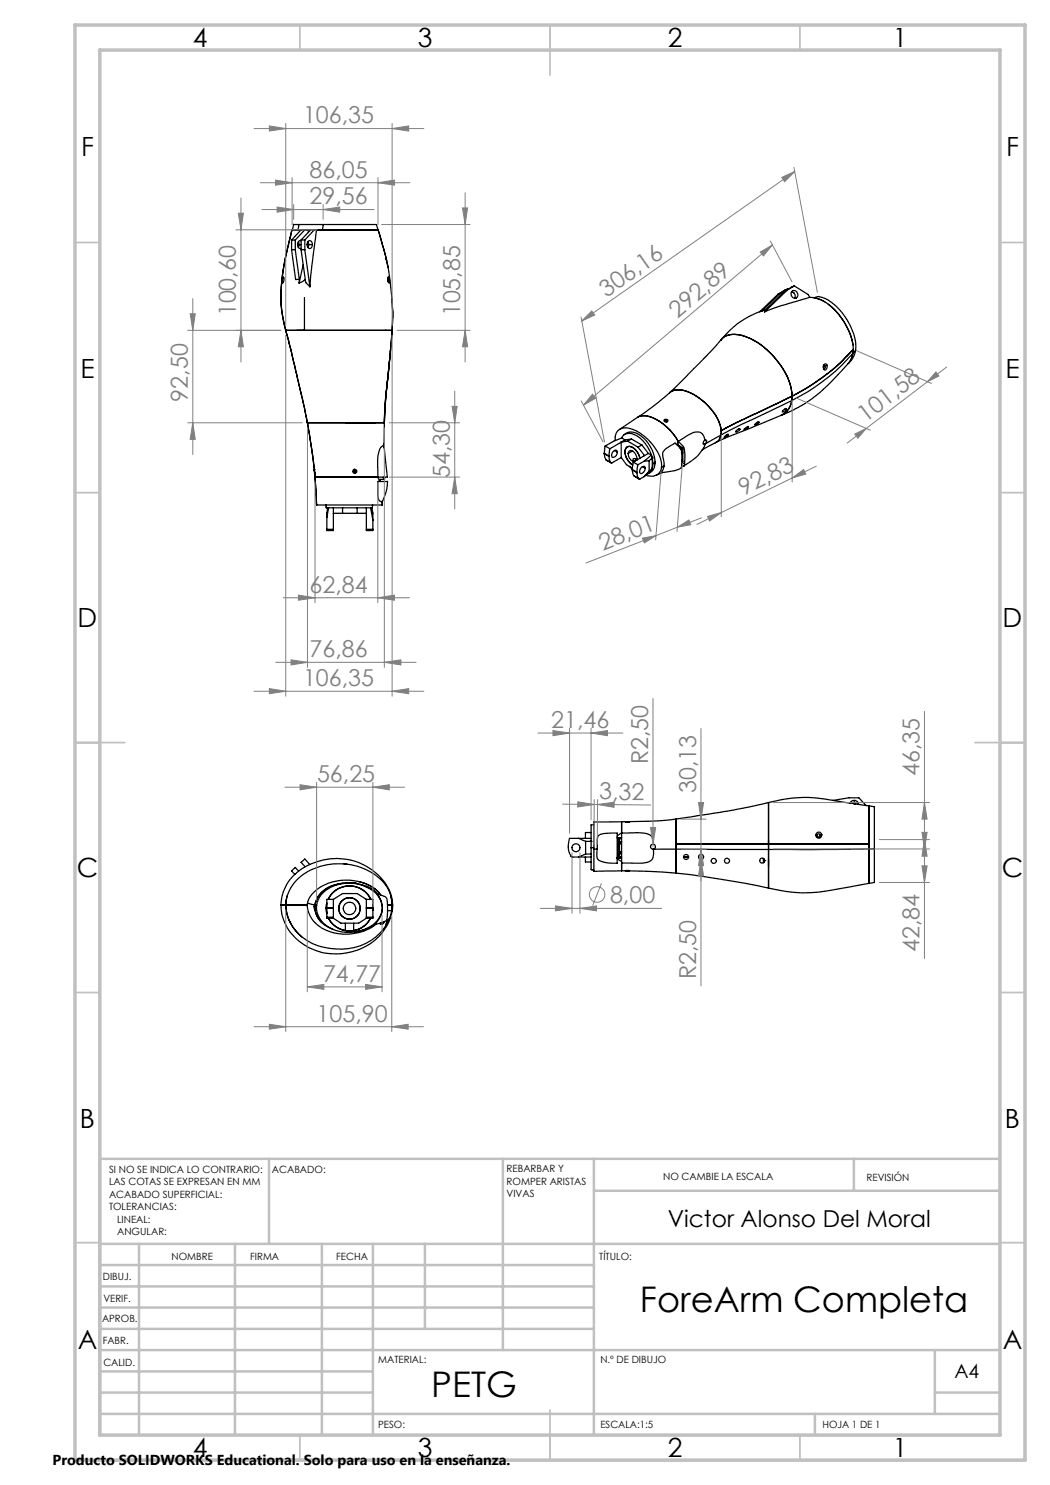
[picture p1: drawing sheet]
<svg xmlns="http://www.w3.org/2000/svg" width="210mm" height="297mm" viewBox="0 0 210 297" stroke-linecap="round" stroke-linejoin="round" font-family="sans-serif">
<g fill="none" stroke="#000" stroke-width=".25">
<path d="M56.6 55.4l.2 .1v.6l-.3 .5zM58.3 49.9l.8 6h.8M58.3 49.9h.8M58.3 48h.8M58.3 48v1.9M58.4 46l-.3 1.1a54.9 54.9 0 0 0-1.9 12.7l.2 2.5 .7 3.8M58.4 46h.1M58.4 46l-.3 1.1a69.2 69.2 0 0 0-1.9 11.4 24.1 24.1 0 0 0 .9 7.6M58.6 46h1.6l-1.9 2M58.7 44.9l-.2 1.1M58.7 44.9h1.1M58.7 44.9h.1"/>
<path d="M59.1 49.9l.8 6M59.1 48v1.9M59.2 46h4.1M59.7 48.4l.1 .5M59.8 44.9l-.2 1.1h-1.1M59.8 44.9h4.8M59.8 48.9l-.1 .6M59.8 48.9h.4M59.9 55.9l-.1 .7M60.2 49.9l.9 6.6 .9 .9M60.2 48.2a.78 .78 0 0 0-.7 .7 .78 .78 0 0 0 .6 .8h.1M60.2 49.9h.8"/>
<path d="M60.2 48h.8M60.2 48v1.9M60.6 52.9l-.8 3.7M60.9 59.5v6.6h-1.5M61 48v1.9M61 49.9l1 7.5M61 46l-1.9 2M61 55.9l-.5 .4-.7 .3M61.2 46h.9l-1.9 2M61.6 48.4l.1 .5M61.6 48.3a.62 .62 0 0 1 .8 0 .62 .62 0 0 1 .1 .8 .55 .55 0 0 1-.7 .6 .55 .55 0 0 1-.4-.8zM61.7 48.9l-.1 .6"/>
<path d="M61.7 48.9h.8M61.7 46v.5M62.9 46l-1.9 2M63.3 46h1.2M63.3 46l-.9 7.1-.4 4.3M63.3 46h12.3M64.1 46h3.2M64.5 46h11.1M64.6 44.9h10.7l.3 1M64.6 44.9l-.1 1.1M68.5 46h2.3M70.9 46h.2"/>
<path d="M71.8 46h2.4M74.8 46h.1M75.6 46l1.7 6.1M75.6 46l.4 1.1a50.7 50.7 0 0 1 2.4 19M77.2 51.6l.4 1.8M77.5 55.8l.1 .5M77.6 55.4l.3 .4-.1 .8-.3-.5zM78.4 59.7l.1 2.5-.1 3.9M155.6 58.8l-3.6 3.5M156.1 58.6l-3.6 3.5-.6 .2 1.1-.3M156.1 58.6l-.5 .2M157 58.2l-4.1 3.9v.3"/>
<path d="M157.5 58l-4.6 4.4M157.5 58l-.5 .2M157.5 57.8l-1.4 .8M157.5 57.8l.1 .1M157.5 57.8l-1.9 1M158.3 58.3a.9 .9 0 0 1 .6 1.4M158.4 58.3a.75 .75 0 0 1 1.1 .3 .75 .75 0 0 1-.5 1.1 .87 .87 0 0 1-.6-1.4zM158.4 58.3l.4 .3M158.9 57.2l-1.4 .8M158.9 57.2l2.7 1.7 .4 .6M158.9 57.2l-1.9 1M159.3 59.6h-.1"/>
<path d="M162 59.5l-5.8 1.6-3.3 1.3M162 59.5a7.6 7.6 0 0 1 5.6 3.2 12.9 12.9 0 0 1 3.1 7.1M57.1 66.1h21.3M57.1 66.1l3.3 13.4 1.1 5.1h15.4M77 66.1h.1M78 70.7l-.9 9-.2 4.9M78.1 69.8l-.9 9.6-.3 5.2M78.4 66.1l-.3 4.3M78.4 66.1l-1.3 13.6-.2 4.9M78.5 62.2v1.3M133.9 78.6a48 48 0 0 1-6.3 4.8M133.9 78.6a3.4 3.4 0 0 1 3.6-.3 11.4 11.4 0 0 1 6.6 7.1l.1 1.6"/>
<path d="M134.1 78.4a4 4 0 0 1 4.2 .2 10.8 10.8 0 0 1 6 7.5M144.1 68.1a3.7 3.7 0 0 1 4.2-1 15.9 15.9 0 0 1 9.7 9.7l.4 2.4M144.9 67.3a4.7 4.7 0 0 1 4.3 0 15.8 15.8 0 0 1 9 10.3l.2 1.6M152.4 62.2a18.7 18.7 0 0 0-9.1 6.8l-9.4 9.6M158.4 79.2v.9M158.4 79.2l-11 5.3-3.1 1.6M164.7 73.5v.1M164.7 73l-.1 .3M164.7 73.6v.1M164.7 73l.3 .2M164.8 73l.2 .2M165 60.4l-.8-.4-1.4-.5a3.4 3.4 0 0 1 3.6 1 12.5 12.5 0 0 1 4.8 8.8l-.1 .8"/>
<path d="M165 73.2a.29 .29 0 0 1 .1 .3 .29 .29 0 0 1-.3 .2l-.1-.1M165 73.2h.1M165.4 73.1a.7 .7 0 0 1-.5 .9l-.2-.3M165.4 73.1l-.1-.2a.45 .45 0 0 0-.6 0 .45 .45 0 0 0 0 .6v.2M165.4 73.1l-.4 .1M165.7 60.9a13.5 13.5 0 0 1 4.9 8.1M169.7 72.7a41.5 41.5 0 0 1-8.9 8.2l-2.3 1.2-2.3 1M170.5 71.2l-.7 1.4M170.6 70.7a39.3 39.3 0 0 1-12.2 9.4M170.6 70.7l-.5 1.4-.4 .6M170.7 69.8l-.6 .7a37.2 37.2 0 0 1-11.7 8.7M170.7 69.8l-.1 .9"/>
<path d="M171.1 70.1l-.5 1.5-.9 1.1M171.1 70.1l-.5 .6M61.5 84.6l1.4 9.3M61.5 84.6l1.4 9.6M61.5 84.6h15.4M62.8 93.9l.1 .3M62.8 93.9h.1M62.9 93.9v.7M62.9 94.2l.1 1.2M62.9 94.2v.2M62.9 94.6h.1M62.9 94.4l.1 1"/>
<path d="M62.9 94.4v.2M63 94.6h-.1M63 95.4l.3 5.6M63 95.4h12.6M63 95.4l.3 5.6h13.1l.1-.7M63 95.4h12.5M69.1 84.6h5.9M70.9 94l.1 .1a.23 .23 0 0 1 .1 .3 .23 .23 0 0 1-.2 .1l.2-.2v-.1zM70.9 94l.1 .2-.1 .3M70.9 93.9a.41 .41 0 0 0-.3 .4 .41 .41 0 0 0 .3 .4M70.9 93.9a.41 .41 0 0 1 .5 .4 .41 .41 0 0 1-.5 .4M70.9 93.9v.1"/>
<path d="M70.9 94l-.2 .2v.2l.2 .1M70.9 94.5v.2M70.9 94l.3 .2-.1 .2-.2 .1M75.5 95.4l.5 .9M75.8 96h.2M76 96l-.1 .1M76.7 95.9h-.7v.1M76.7 95.4v.5M76.8 89.1a1.35 1.35 0 0 0-1.1 1.4l-.2 1.5 .1 3.4M76.8 89.1l.1 .5M76.8 88.6l.1 1M76.9 84.6l-.1 4.5"/>
<path d="M76.9 89.6l.6 5.8h-1.9M76.9 95.4v.5h-.2M77.5 96.3a8.3 8.3 0 0 1-1.1 4M77.5 96.3h-1.9v2.1a1.77 1.77 0 0 0 .5 1.9h.3M120.9 90.7v.1M120.9 90.8l.1 .7 .2 .5M120.9 90.7l.9 .5M120.9 90.8l.9 .5M121 89.2l-.1 1.5M121 89.2l1 .5M121.2 92h.1M121.2 92l1 .6"/>
<path d="M121.8 91.3l.2 .8 .3 .5 1.9-1.1M121.8 91.2v.1M122 89.7l-.2 1.5M122.7 90.3a.44 .44 0 0 1 .6-.2 .44 .44 0 0 1 .1 .7 .6 .6 0 0 1-.4 .6 .6 .6 0 0 1-.7-.2l.1-.5zM122.9 90.1l.6 .3M123 88.1a2.09 2.09 0 0 1 .7-2.1 2.09 2.09 0 0 1 2.2-.3 9.3 9.3 0 0 1 6.4 7.4v.4M124.2 88.4h.1M124.2 91.5l1.1 1.5 1.2 .6M124.2 88.4v3.1M124.2 88.4l-2.2 1.3M124.3 87.6a1.79 1.79 0 0 1 2.6-.7 7.1 7.1 0 0 1 3.6 4.7M125 88l-.6-.4-1.7 .7-1.7 .9"/>
<path d="M125 88l-.8 .4M125.2 86.7l-.4 .3M125.2 86.7a2.44 2.44 0 0 1 3.1 .5 7.4 7.4 0 0 1 2.7 5.3M125.3 89.5a1.6 1.6 0 0 1 2.2 .9l.5 1.2a2.6 2.6 0 0 0-2.4-2.3 1.54 1.54 0 0 0-.3 2.2l.5 .8 .7 .7a2.79 2.79 0 0 1-1.2-3.5zM125.5 88.2l-1.3 .2M125.5 88.2l2.1 1.2M125.6 90.7a1.79 1.79 0 0 0 1.2 1.7M125.6 90.7a.63 .63 0 0 1 .6-.6 .63 .63 0 0 1 .7 .4 1.78 1.78 0 0 1 .5 1.5M125.9 93.3l.6 .5M126.3 87.8l2.1 1.2M126.3 87.8l-1.3 .2M126.3 87.8l-.8 .4"/>
<path d="M126.5 93.9v.1M126.5 94l.1 .9 .3 .3M126.5 93.9l.9 .5M126.5 94l.9 .5M126.5 90.2l-.9 .5M126.6 91.8l.2-.1a.33 .33 0 0 1 .4 0 .33 .33 0 0 1 .1 .3l-.1 .1a.31 .31 0 0 1-.4 .1 .31 .31 0 0 1-.2-.4zM126.6 92.4l-.1 1.5M126.6 92.4l1 .6M126.9 95.2l.9 .6M126.9 95.2l.9 .5M127.2 91.8v.3M127.4 94.5l.1 .9 .3 .3"/>
<path d="M127.4 94.4v.1M127.6 83.4l-3.7 2.5M127.6 83.5l.6-.3a7.3 7.3 0 0 1 5.7 2.8l1.7 2.2M127.6 93l-.2 1.4M127.6 89.4l1.3 1.7M128.2 83.2a6.5 6.5 0 0 1 5.1 2.2l1.3 1.3 1 1.6M128.3 93.5a.45 .45 0 0 1 .6-.2 .45 .45 0 0 1 .1 .7 .71 .71 0 0 1-1 .6l-.1-.4zM128.4 89l1.3 1.7M128.4 89l-.8 .4M128.5 93.3l.5 .4M128.8 95.3l-.8 .5-.2-.1M128.8 92.2l-1.2 .8"/>
<path d="M128.9 91.1l-2.3 1.3M129.7 90.7l-.8 .4M129.7 90.7l.6 .3M129.8 94.2l-1 1.1M129.8 92.1l-1 .1M129.8 92.1v2.1M130.2 94.2l-.8 .6M130.3 91l-1.5 1.2M130.3 91l.2 .6M130.5 91.6l.1 1.1M130.5 91.6h.1M130.5 91.6l-.7 .5"/>
<path d="M130.5 91.6v2.1M130.5 93.7l-.7 .5M130.5 93.7l-.2 .4-1.5 1.2M130.6 92.7l-.1 .9M131 92.5v-.2l.1 .3M131 92.5v.2M131 92.5l-.4 .2M131 92.5a2.15 2.15 0 0 1-1.5 2.3M131 92.5h.1M131.1 92.6l-.1 .1M132.3 93.5a2.11 2.11 0 0 1-3.1 1.5M132.5 94.5l-1.3 .6"/>
<path d="M132.8 93.2l-.5 1.3 2.4-.3 1.5-.6M132.8 93.2l-.1-1.4a1.78 1.78 0 0 1 1.1-2.5l1.2-.7 1 1a4.9 4.9 0 0 1 .3 3.2v.6l-.1 .2M132.8 93.2l-.5 .3M132.8 84a.38 .38 0 0 1 .5-.1 .38 .38 0 0 1 .2 .4h-.6zM133.3 84.1l.1 .2-.2 .1M133.3 84.1h-.3v.2M133.3 84.1v.3M133.5 84l-.2 .1M135.6 89l.3 .2M135.6 88.2l-.2 .8M135.6 88.2v.8M135.6 89l-.1 .1"/>
<path d="M135.6 88.3l1 .9a6 6 0 0 1 .1 4.1l-.4-.1M135.9 89.1l.5 .4M136 89.6l.1 .1M136.1 89.7l.2 .2M136.3 89.9v.1M136.3 90.5l.1 .1M136.4 92.1v.1M136.4 89.5l.2 .2M136.4 90.6h.2M136.4 92.2h.2M136.4 89.5l-.3 .2M136.4 90.6h-.1"/>
<path d="M136.4 92.2h.1M136.5 91.9l-.1 .2M136.5 90.2v.2h-.2M136.6 92.7l-.3 .1M136.6 89.7l-.3 .2M136.6 89.7v.5l-.3 .1M136.6 90.6v1.2l-.2 .2M136.6 92.2v.5M136.6 90.6l-.3 .1M136.6 92.2l-.2 .1M140.9 88h.3l.1 .2M140.9 88a1.57 1.57 0 0 0-.8-1.5 1.57 1.57 0 0 0-1.6 .1l-2.9 1.7"/>
<path d="M140.9 88l-.2 .5a.23 .23 0 0 0-.1 .3 .23 .23 0 0 0 .4 0M140.9 88l.4 .2M141 88.8v.1a8.1 8.1 0 0 1-3.9 4.1l-.3 .2M141 88.8h.1M141.3 88.2l-.3 .6M143.1 88.5l-2.7 1.5M144.2 87l-3.2 1.8M144.2 87a2.17 2.17 0 0 1-1.1 1.5M144.2 87l-.3 .8M144.3 86.1l-.1 .9M145.1 87.1l.6-.2-.2 .2-.6 .5zM145.5 86.9l.1 .1"/>
<path d="M147.4 86l.6-.3-.2 .4-.7 .3zM147.7 85.8l.3 .1M148.8 85.9l.9-.6a.75 .75 0 0 1-.8 .6zM149.5 85.4l.2 .1M151.4 84.5l.4-.1-.5 .5-.3 .1zM151.6 84.4l.2 .1M156.2 83.1l-10.9 4.4-2.2 1M156.2 83.1h.1M156.6 82.1l.6-.4a.69 .69 0 0 1-.7 .7zM157 81.8l.3 .1M158.4 80.1l-.6 1.6-.5 .6-.8 .6M158.4 80.1l-10.2 4.8-4 2.1"/>
<path d="M158.4 80.1l-.2 .9a3.7 3.7 0 0 1-2 2.1M65.2 101l.1 .6zM65.3 101.6h9.1l.2 1v3.3M65.4 105.9v.2h1.3v-.2M65.4 105.9h1.3M65.5 101.6l-.1 1v3.3M65.7 101.6l-.3 1.9M66.7 102.7h6.6M66.7 101.6v4.3M68.5 101.6v1.1M71.4 101.6v1.1M73.3 105.9v.2h1.3v-.2"/>
<path d="M73.3 101.6v4.3M73.3 105.9h1.3M74.1 101.6l.5 2.5M74.5 101l-.1 .6M76.4 100.3v.7M57.4 179.1l-.3 1.9M59.7 174.2l-.6-.7-.8 .7 .6 .7M61.9 172.9l-.9-1.1-.8 .7 .8 .9M65.6 179.9a4.7 4.7 0 0 1 4.3-2.7 4.7 4.7 0 0 1 4.3 2.7M65.7 179.9a4.7 4.7 0 0 1 4.2-2.7 4.7 4.7 0 0 1 4.2 2.7M66.7 179.9h-1.3v1.6M66.7 179.9v1.6"/>
<path d="M66.7 179.9l1.8-1.2h2.9l1.9 1.2M68.6 176.6a6.1 6.1 0 0 0-5.3 3.5l-.3 .9M68.8 172.8h.6M70.6 176.6h.3zM70.9 176.6l.5 .1zM71.8 176.3a7.2 7.2 0 0 1 4.2 2.4M73.3 179.9v1.6M73.3 179.9h1.3v1.6M73.3 177.3a5.7 5.7 0 0 1 2.2 1.5M75.5 178.8l.3 .1M75.5 178.8a8.3 8.3 0 0 0-11.4-.1l-.7 1-.4 1.3M75.5 178.8h.1"/>
<path d="M75.6 178.8a3.5 3.5 0 0 1 1.8 .9v.5a11.6 11.6 0 0 1-.1 3.8l-.6 .4-1.6 .5 .2-.4a5.4 5.4 0 0 0 1.1-2.4M75.6 178.8v.1a4.6 4.6 0 0 1 .8 3.2M76.2 179a8.3 8.3 0 0 0-7.1-3 8.1 8.1 0 0 0-7.4 3.8l-.2 .9M78.2 179.2l.2 1.8M115.7 167.7l1.4 .6M117.1 171.4v1h1.1M117.1 170.8h1.1M117.1 170.8l-1.4 .6M117.1 168.3v2.5M117.1 168.3h1.1M118.2 168.3v1.2M118.2 169.5h.6"/>
<path d="M118.2 171.4v2.5l.6 .1M118.2 169.5v1.9M118.2 167.7h-4.3a3.7 3.7 0 0 0 .5 3.7h3.8M118.2 168.3h.1M118.2 166.5h-1.1v1.2M118.8 169.8v4.5l5.5-.1M118.8 169.8h.6M118.8 164.4v5.4M118.8 164.9l-.6 .1v3.2M119.6 167.2a3.4 3.4 0 0 1 2.6-.6h1.2v6a5.1 5.1 0 0 1-3.9-.8l-.2-.8 .2-3.1zM123.4 171.7l.9 .6M123.4 167.6h.2"/>
<path d="M123.4 171.4h.2M123.4 167.5h.9M123.4 171.6h.9M123.5 171.4v.2M123.6 167.5v.1M123.6 167.6l.1 4M123.7 171.6h.6M123.9 167.6v.1M123.9 171.3v.3M123.9 170.6v.2M123.9 168.3v.3M123.9 168.6v.2"/>
<path d="M123.9 170.3v.3M123.9 167.7h.4M123.9 170.3h.4M123.9 167.7v.6M123.9 168.8v1.5M123.9 170.8v.5M123.9 168.8h.4M123.9 171.3h.4M123.9 168.3h.4M123.9 170.8h.4M123.9 170.6h.4M123.9 168.6h.4"/>
<path d="M124.1 171.6h.1M124.3 174.2l5.5 .1 5.4 .3M124.3 164.4h-5.6M124.3 166.6v6M124.3 166.6h1.7a6.9 6.9 0 0 1 4.1 .5l.5 .8v.9M124.3 164.4v2.2M124.3 172.6v1.6M124.3 166.6l-.9 .6M125.1 174.1l.8 .1zM125.9 164.4h-.8h.8M130.6 168.8a.5 .5 0 0 0-.5 .5 .5 .5 0 0 0 .6 .5M130.6 168.8a.5 .5 0 0 1 .5 .5 .5 .5 0 0 1-.4 .5"/>
<path d="M130.7 169.9v.1a1.97 1.97 0 0 1-2 2.6h-4.4M130.7 169.8v.1M135.2 174.6a224.9 224.9 0 0 1 21.8 3.7 28.9 28.9 0 0 0 10.8-.5l6-1.1M135.2 163.8l-3.6 .4-7.3 .2M135.2 169.8l-4.5 .1M135.2 163.8v6M135.2 169.8v4.8M135.2 168.8v1M135.2 168.8h18.5M135.2 169.8l18.5 .1M135.2 163.8v5M136.7 171.4a.51 .51 0 0 0 .5 .5 .51 .51 0 0 0 .5-.5"/>
<path d="M136.7 171.4a.51 .51 0 0 1 .5-.5 .51 .51 0 0 1 .5 .5M136.7 171.4h1M152.7 171.8h.1M152.7 171.7v.8M152.8 172.5h-.1M152.9 172.1h.1M153.7 160.5a29.9 29.9 0 0 1 14.7-.1l5.4 .8M153.7 160.5l-7.1 1.5-11.4 1.8M153.7 168.8v1.1M153.7 169.9v7.7M153.7 168.1v.7M153.7 171.8v1.5"/>
<path d="M153.7 160.5v8.3M163.2 167.1h.2M163.4 167.1v.1M163.4 167.1h.1M164 167a.32 .32 0 0 1-.2 .4 .32 .32 0 0 1-.4-.3M164.4 167a.6 .6 0 0 1-.6 .6 .6 .6 0 0 1-.6-.5M164.4 167a.6 .6 0 0 0-.7-.6 .6 .6 0 0 0-.5 .7M164.4 167l-.4 .1v-.2a.31 .31 0 0 0-.4-.1 .31 .31 0 0 0-.2 .3M166.5 160.1l3.3-.5h2l1.4 1.5M170.8 160.8h.1M170.9 160.1a.64 .64 0 0 1 .7 .8M170.9 160.1l-.6 .1-.3 .5"/>
<path d="M170.9 160.8h.3M170.9 160.1v.7M173.8 161.2l1.1 .2v8.4M173.8 161.2v7.6h-20.1M173.8 169.8l-20.1 .1M173.8 169.8v6.9M173.8 161.2v8.6M173.8 169.8v6.8M173.8 168.1v1.7M174.9 169.8v6.7l-1.1 .2M174.9 169.8h-1.1M56.2 181a10.3 10.3 0 0 0 8.9 9.6 11.9 11.9 0 0 0 11.2-3.9l.5-.6a8.7 8.7 0 0 0 1.7-4"/>
<path d="M56.2 181a9.3 9.3 0 0 1 7.3-8.7 11.7 11.7 0 0 1 14.6 6.3l.4 2.4M56.2 181h.9M57.1 181a8.6 8.6 0 0 0 3.3 6.4M57.1 181a9.2 9.2 0 0 0 8.3 8.6 10.9 10.9 0 0 0 12.4-5.7l.6-1.8M57.1 181h4.4M57.1 181a8.8 8.8 0 0 1 7-7.8 12 12 0 0 1 13.3 4.2 6.9 6.9 0 0 1 1 3.6M57.9 184.2h.1M58 184.4h.1M61.5 180.7a5.8 5.8 0 0 0 4.5 5.6 9.8 9.8 0 0 0 9-1.4M61.5 180.7l1.4 .3M62.8 181.4l.1 .3v-.3M62.8 181.4h.1"/>
<path d="M62.9 181l-.1 .4M62.9 180.9v.1M62.9 181v.4M62.9 181h.1M63 181a4.2 4.2 0 0 0 1.3 3.5M63 181l.3 .1M63 181a4.7 4.7 0 0 0 3.6 4.9M63.3 181.1a5.4 5.4 0 0 1 4.8-4.3 7.1 7.1 0 0 1 7.9 3 3.9 3.9 0 0 1 .4 2.2M63.3 181.1a5 5 0 0 0 3.8 5 8 8 0 0 0 8.4-2 4.1 4.1 0 0 0 .9-2.1M65.2 181.6h.1M65.2 181.6l.2 1.1M65.3 181.6l.1 1"/>
<path d="M65.4 181.5v.2M65.4 181.7v1.7M65.4 183.4v.3h1.3M65.4 180.8l-.1 .8M65.4 180.6l-.2 1M65.4 181.5h1.3M65.4 181.7h1.3M65.4 183.4h1.3M66.7 181.5v.2M66.7 181.7v1.7M66.7 183.4v.3M66.7 183.7l1.5 .9h3.5l1.6-.9"/>
<path d="M69.1 186.1a4.5 4.5 0 0 1-3.4-2.4 4.7 4.7 0 0 0 4.2 2.5 4.7 4.7 0 0 0 4.2-2.5 4.8 4.8 0 0 1-3.4 2.4M69.1 186.1l.8 .1 .8-.1M69.1 184.6v1.5M70.7 184.6v1.5M71 186.3h.4zM71.8 186.2l-.1 .1M73.3 181.5v.2M73.3 181.7v1.7M73.3 183.4v.3M73.3 181.5h1.3M73.3 181.7h1.3M73.3 183.4h1.3"/>
<path d="M74.6 181.5v.3M74.6 181.5v.5v-.2M74.6 181.5v.2M74.6 181.7v1.7M74.6 183.4v.3h-1.3M74.6 181.8h.1M75.1 184.9h-.1a7.8 7.8 0 0 1-3.2 1.3M76.4 182v.1M76.4 184.5l-.3 .4 .2-.4M76.7 184.4h.1l-.4 .5zM76.9 184.3l-.1 .1M77.4 184.3l-.2 .6 .3-.6"/>
<path d="M77.4 184.3l.3-.5-.2 .5M77.4 184.3h.1M77.5 181h.9zM77.5 182.1h.9M78.4 182.1h.1M78.4 181v1.1M78.4 181h.1M78.5 181v1.1"/>
<circle cx="115.2" cy="169.5" r=".8"/>
<circle cx="140.2" cy="171.4" r=".5"/>
<circle cx="142.8" cy="172.2" r=".51"/>
<circle cx="145.4" cy="172.1" r=".51"/>
<circle cx="152.4" cy="172.1" r=".5"/>
<circle cx="69.9" cy="181.7" r="2.14"/>
<circle cx="69.9" cy="181.7" r="1.25"/>
</g>
<g fill="none" stroke="#808080" stroke-width=".2">
<path d="M48.2 39.6v32.8M50.8 25.7h34M52.1 36.5h29.9M53.9 25.2l3.2 .5-3.2 .5zM55.1 36l3.3 .5-3.3 .5zM57.1 24.7v40.4M58.4 35.5v9.4M75.6 36.5l3.3-.5v1zM75.6 35.5v9.4M78.4 25.7l3.3-.5v1zM78.4 24.7v40.4M93 38.6v33.8"/>
<path d="M156.4 35.5l2.6-1.2-2 2zM158.8 33.5l4.7 25M159 34.3l-42.7 29.9M38.6 59.7v31.2M47.2 46h16.3M47.7 42.6h1l-.5 3.4zM52.4 41.9h22.4M55.4 41.4l3.3 .5-3.3 .5zM58.7 40.9v3M64.6 41.9l3.3-.5v1zM64.6 40.9v3M76.3 44.9h17.7"/>
<path d="M92.5 41.6h1l-.5 3.3zM152 50.4l2.5-1.4-1.8 2.2zM154.1 48.2l4.3 8.2M154.5 49l-37.8 32M37.5 66.1h18.7M38 62.8h1.1l-.5 3.3zM48.2 66.1l.5 3.3h-1zM57.1 67.1v72.1M78.4 67.1v72.1M79.4 66.1h14.6M90.9 78.2v23.6M93 66.1l.5 3.3h-1z"/>
<path d="M116.2 63.4l4.7 25M116.3 64.2l2.1-2 .6 .8zM118.5 78.8l.7 .8-2.5 1.4zM159.2 79.6l14.9 6.4M171.4 70.2l14.9 6.5M185.5 76.3l-12.3 9.4M187.2 74.4l.6 .8-2.3 1.1zM189.3 73.4l-3.8 2.9M37.5 84.6h23M38.6 84.6l.5 3.3h-1.1zM61.5 85.6v47.9M63 96.4v24.1"/>
<path d="M75.6 96.4v24.1M76.9 85.6v47.9M77.9 84.6h14M77.9 95.4h14M90.4 81.3h1l-.5 3.3zM90.9 95.4l.5 3.3h-1zM116.2 80.2l4.4 8.2M132.2 94.4l-1.1 13.6M136.5 92.7l-1.1 13.6M144.3 87v16.4M158.4 95.6l2.3-1.7 .4 .9zM158.4 80v16.4"/>
<path d="M163.3 93.2l-23.9 11.7M171 86.8l2.2-1.1-1.6 1.9zM173.2 85.7l-3.8 2.9M56.7 119.6h25.2M59.7 119l3.3 .6-3.3 .4zM75.6 119.6l3.3-.6v1zM128.5 107.6l2.7-.5-2.3 1.5zM131.2 107.1l-14 5.5M135.5 105.4l2.3-1.4 .3 .9zM135.5 105.4l-4.3 1.7M140.3 103.6l-4.8 1.8M141.5 103.3l2.8-.8-2.4 1.7z"/>
<path d="M50.8 138.3h34M53.9 137.7l3.2 .6-3.2 .4zM55.1 132.5h28.1M58.2 132l3.3 .5-3.3 .5zM76.9 132.5l3.3-.5v1zM78.4 138.3l3.3-.6v1zM130.6 139.7v29.6M57 157.4h23.9M60 156.9l3.3 .5-3.3 .6zM63.3 156.5v23.6M74.6 157.4l3.3-.5v1.1zM74.6 156.5v24.2"/>
<path d="M107.6 146.6h17M110.6 146.1l3.3 .5-3.3 .5zM113.9 145.6v21M118.2 146.6l3.3-.5v1zM118.2 145.6v18.4M118.9 159.9l-.1 8.9M119.5 159.9v8.9M140.2 145.7v51.5M184.9 142.3v49.4M112.5 160.8l6.4 .1M114.4 170.6v12.1M115.6 160.4l3.3 .5-3.4 .5z"/>
<path d="M116 170.6v12.1M118.9 160.9h.6M119.5 160.9l3.3-.5v1.1zM119.5 160.9l10.6 .1M120.3 176.7l-1.8 4.4M130.1 165.5h1l-.5 3.3zM136.2 169.8h5M136.2 163.8h5M139.7 160.5h1l-.5 3.3zM140.2 171.9l.5 3.3h-1zM140.2 169.8l.5 3.3h-1zM154.7 169.8h31.2"/>
<path d="M154.7 160.5h31.2M175.9 176.5h10M175.9 167.9h10M184.4 166.5h1l-.5 3.3zM184.4 173.2h1l-.5 3.3zM184.9 160.5l.5 3.3h-1zM184.9 167.9l.5 3.3h-1zM57.1 182v24.3M61.5 197.4l3.3-.5v1zM61.5 182v16.4M61.5 197.4h14.9M73.1 196.9l3.3 .5-3.3 .5z"/>
<path d="M76.4 183.1v15.3M78.4 183.1v23.2M108.1 181.7h24.2M111.1 181.2l3.3 .5-3.3 .5zM116 181.7l3.3-.5v1zM50.8 205.3h33.9M53.9 204.9l3.2 .4-3.2 .5zM78.4 205.3l3.2-.4v.9z"/>
<circle cx="119.4" cy="178.9" r="1.56"/>
</g>
<g fill="none" stroke="#c0c0c0" stroke-width=".35">
<path d="M60 5v5M110 5v10M160 5v5M15 48.5h5M200 48.5h5M15 98.5h5M200 98.5h5M15 148.5h10M195 148.5h10M15 198.5h5M200 198.5h5M15 248.5h5"/>
<path d="M200 248.5h5M60 287v5M110 282v10M160 287v5"/>
</g>
<g fill="none" stroke="#c0c0c0" stroke-width=".5">
<path d="M53.8 231.8v17M100.6 231.8v38.2M118.8 231.8v55.2M118.8 238.2h81.2M170.8 231.8v6.4M200 231.8h-180v55.2M20 248.8h180M20 257.3h98.8M20 253h98.8M27.8 248.8v38.2M47 248.8v38.2M64.4 248.8v38.2"/>
<path d="M74.6 248.8v38.2M85 248.8v17M20 265.8h98.8M20 261.5h98.8M20 278.5h54.6M20 274.3h54.6M20 270h180M187 278.5h13M187 270v12.8M20 282.8h180M163 282.8v4.2"/>
</g>
<path d="M15 5h190v287h-190zM20 10h180v277h-180z" fill="none" stroke="#c0c0c0" stroke-width=".7"/>
<g fill="#808080">
<path d="M140.2 171.9l.5 3.3h-1z"/>
<path d="M130.1 165.5h1l-.5 3.3z"/>
<path d="M119.5 160.9l3.3-.5v1.1zM115.6 160.4l3.3 .5-3.4 .5z"/>
<path d="M75.6 36.5l3.3-.5v1zM55.1 36l3.3 .5-3.3 .5z"/>
<path d="M60 156.9l3.3 .5-3.3 .6zM74.6 157.4l3.3-.5v1.1zM61.5 197.4l3.3-.5v1zM73.1 196.9l3.3 .5-3.3 .5zM53.9 204.9l3.2 .4-3.2 .5zM78.4 205.3l3.2-.4v.9zM111.1 181.2l3.3 .5-3.3 .5zM116 181.7l3.3-.5v1zM110.6 146.1l3.3 .5-3.3 .5zM118.2 146.6l3.3-.5v1z"/>
<path d="M58.2 132l3.3 .5-3.3 .5zM76.9 132.5l3.3-.5v1z"/>
<path d="M53.9 25.2l3.2 .5-3.2 .5zM78.4 25.7l3.3-.5v1zM53.9 137.7l3.2 .6-3.2 .4zM78.4 138.3l3.3-.6v1z"/>
<path d="M59.7 119l3.3 .6-3.3 .4zM75.6 119.6l3.3-.6v1z"/>
<path d="M128.5 107.6l2.7-.5-2.3 1.5zM135.5 105.4l2.3-1.4 .3 .9z"/>
<path d="M158.4 95.6l2.3-1.7 .4 .9zM141.5 103.3l2.8-.8-2.4 1.7z"/>
<path d="M156.4 35.5l2.6-1.2-2 2zM116.3 64.2l2.1-2 .6 .8z"/>
<path d="M187.2 74.4l.6 .8-2.3 1.1zM171 86.8l2.2-1.1-1.6 1.9z"/>
<path d="M152 50.4l2.5-1.4-1.8 2.2zM118.5 78.8l.7 .8-2.5 1.4z"/>
<path d="M184.4 166.5h1l-.5 3.3zM184.9 160.5l.5 3.3h-1z"/>
<path d="M184.4 173.2h1l-.5 3.3zM184.9 167.9l.5 3.3h-1z"/>
<path d="M93 66.1l.5 3.3h-1zM92.5 41.6h1l-.5 3.3zM48.2 66.1l.5 3.3h-1zM47.7 42.6h1l-.5 3.4z"/>
<path d="M38 62.8h1.1l-.5 3.3zM38.6 84.6l.5 3.3h-1.1zM90.4 81.3h1l-.5 3.3zM90.9 95.4l.5 3.3h-1z"/>
<path d="M139.7 160.5h1l-.5 3.3zM140.2 169.8l.5 3.3h-1z"/>
<path d="M55.4 41.4l3.3 .5-3.3 .5zM64.6 41.9l3.3-.5v1z"/>
</g>
<g font-size="7.1">
<text x="128" y="262.3">ForeArm Completa</text>
<text x="86.3" y="279.4">PETG</text>
</g>
<g font-size="5.3">
<text x="38.5" y="9.5">4</text>
<text x="83.5" y="9.5">3</text>
<text x="133.5" y="9.5">2</text>
<text x="178.5" y="9.5">1</text>
<text x="16.2" y="31.2">F</text>
<text x="201.2" y="31.2">F</text>
<text x="16.1" y="75.5">E</text>
<text x="201.1" y="75.5">E</text>
<text x="15.5" y="125.5">D</text>
<text x="200.5" y="125.5">D</text>
<text x="15.4" y="175.5">C</text>
<text x="200.4" y="175.5">C</text>
<text x="16" y="225.5">B</text>
<text x="201" y="225.5">B</text>
<text x="15.5" y="269.7">A</text>
<text x="200.5" y="269.7">A</text>
<text x="38.5" y="291.5">4</text>
<text x="83.5" y="291.5">3</text>
<text x="133.5" y="291.5">2</text>
<text x="178.5" y="291.5">1</text>
</g>
<g font-size="4.7" fill="#808080">
<text x="60.6" y="24.7">106,35</text>
<text x="61.9" y="35.5">86,05</text>
<text x="61.9" y="40.9">29,56</text>
<text x="121.3" y="59.5" transform="rotate(-35 121.3 59.5)">306,16</text>
<text x="47.2" y="63.3" transform="rotate(-90 47.2 63.3)">100,60</text>
<text x="92" y="63.3" transform="rotate(-90 92 63.3)">105,85</text>
<text x="135.5" y="63.7" transform="rotate(-40 135.5 63.7)">292,89</text>
<text x="37.6" y="80.3" transform="rotate(-90 37.6 80.3)">92,50</text>
<text x="173.1" y="84.5" transform="rotate(-37 173.1 84.5)">101,58</text>
<text x="89.9" y="95.6" transform="rotate(-90 89.9 95.6)">54,30</text>
<text x="148.7" y="99.2" transform="rotate(-26 148.7 99.2)">92,83</text>
<text x="120.6" y="110.2" transform="rotate(-21 120.6 110.2)">28,01</text>
<text x="61.9" y="118.5">62,84</text>
<text x="61.9" y="131.4">76,86</text>
<text x="60.6" y="137.2">106,35</text>
<text x="110.2" y="145.6">21,46</text>
<text x="129.6" y="152.8" transform="rotate(-90 129.6 152.8)">R2,50</text>
<text x="183.9" y="155.2" transform="rotate(-90 183.9 155.2)">46,35</text>
<text x="63.4" y="156.4">56,25</text>
<text x="119.8" y="159.9" transform="rotate(1 119.8 159.9)">3,32</text>
<text x="139.2" y="158.6" transform="rotate(-90 139.2 158.6)">30,13</text>
<text x="122" y="180.6">8,00</text>
<text x="183.9" y="190.4" transform="rotate(-90 183.9 190.4)">42,84</text>
<text x="64.6" y="196.3">74,77</text>
<text x="139.2" y="195.9" transform="rotate(-90 139.2 195.9)">R2,50</text>
<text x="63.3" y="204.3">105,90</text>
</g>
<text font-size="4.7" x="133.5" y="245.3">Victor Alonso Del Moral</text>
<text font-size="3.9" x="190.9" y="275.5">A4</text>
<text font-size="2.9" x="10.5" y="292.9">Producto SOLIDWORKS Educational. Solo para uso en la enseñanza.</text>
<g font-size="2">
<text x="21.8" y="234.6">SI NO SE INDICA LO CONTRARIO:</text>
<text x="21.8" y="237.1">LAS COTAS SE EXPRESAN EN MM</text>
<text x="21.8" y="239.6">ACABADO SUPERFICIAL:</text>
<text x="54.4" y="234.6">ACABADO:</text>
<text x="101.3" y="234.5">REBARBAR Y</text>
<text x="101.3" y="237">ROMPER ARISTAS</text>
<text x="101.3" y="239.5">VIVAS</text>
<text x="132.6" y="236">NO CAMBIE LA ESCALA</text>
<text x="173.3" y="236.2">REVISIÓN</text>
<text x="21.8" y="242.1">TOLERANCIAS:</text>
<text x="23.4" y="244.6">LINEAL:</text>
<text x="23.4" y="247.1">ANGULAR:</text>
<text x="34.3" y="252">NOMBRE</text>
<text x="50" y="251.9">FIRMA</text>
<text x="67.2" y="251.9">FECHA</text>
<text x="119.9" y="251.9">TÍTULO:</text>
<text x="20.6" y="256.1">DIBUJ.</text>
<text x="20.7" y="260.3">VERIF.</text>
<text x="20.4" y="264.4">APROB.</text>
<text x="20.5" y="268.8">FABR.</text>
<text x="20.7" y="273.1">CALID.</text>
<text x="75.6" y="272.5">MATERIAL:</text>
<text x="120.1" y="272.5">N.º DE DIBUJO</text>
<text x="75.6" y="285.5">PESO:</text>
<text x="120.1" y="285.6">ESCALA:1:5</text>
<text x="164.5" y="285.6">HOJA 1 DE 1</text>
</g>
</svg>
